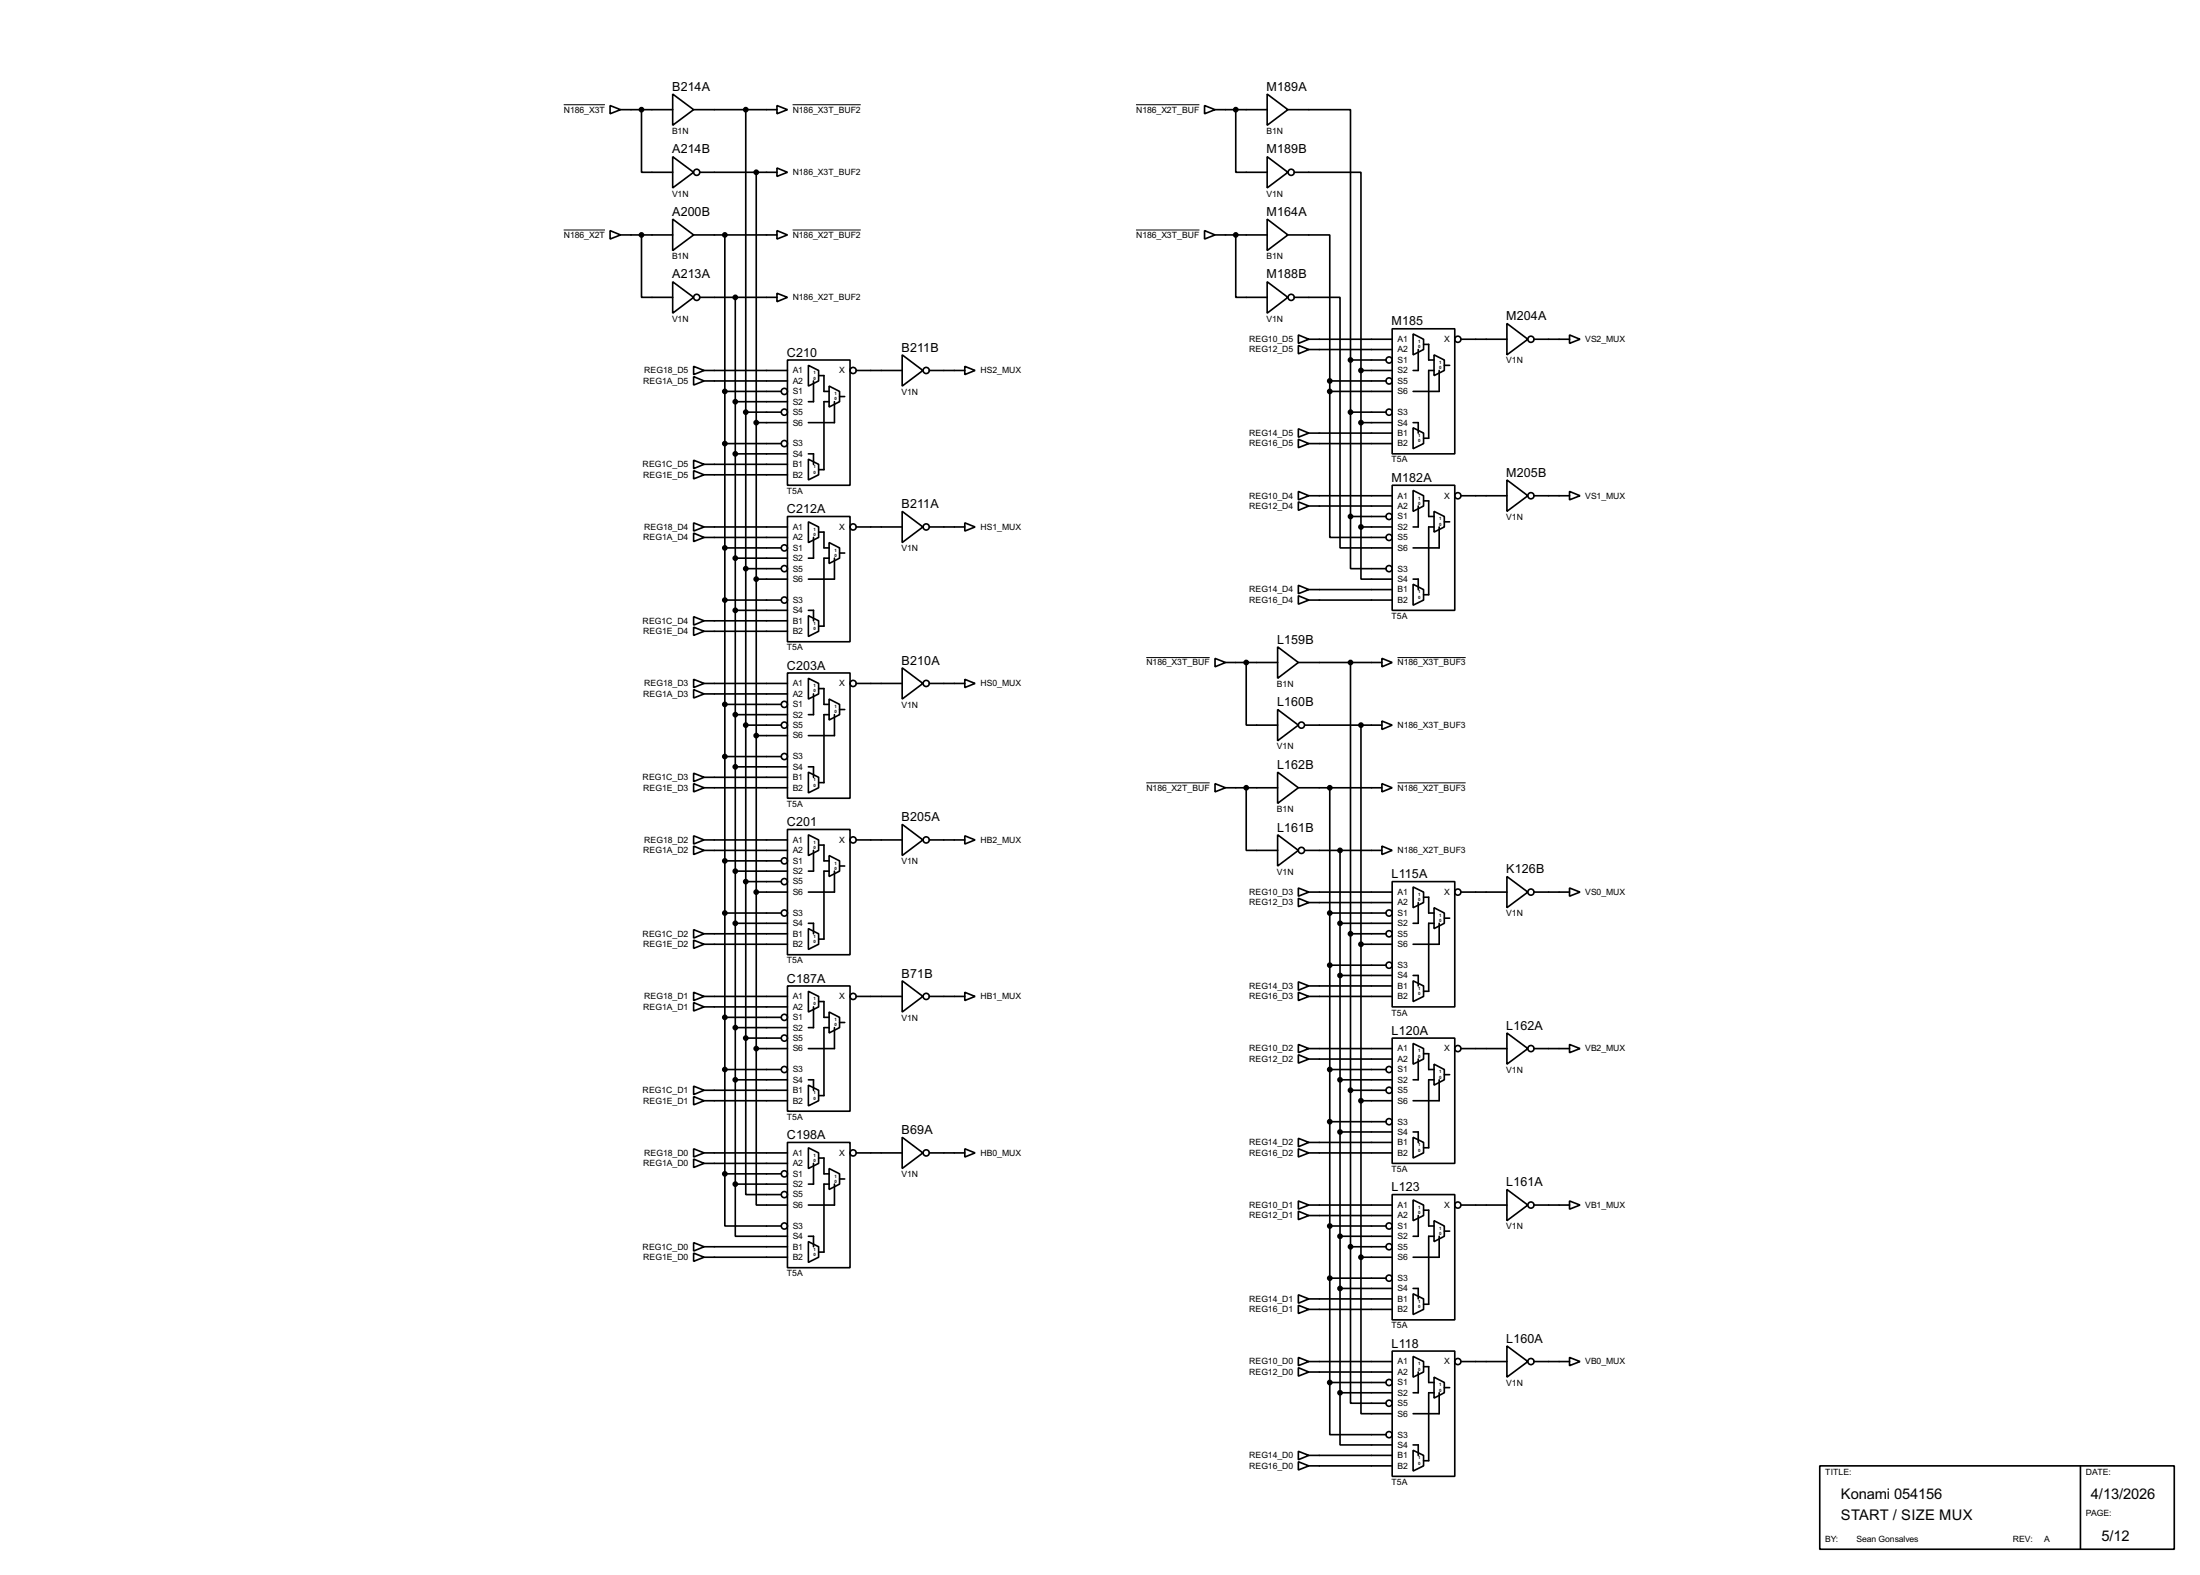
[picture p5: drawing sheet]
<svg xmlns="http://www.w3.org/2000/svg" width="536mm" height="383mm" viewBox="0 0 536 383" stroke-linecap="round" stroke-linejoin="round" font-family="sans-serif">
<g fill="none" stroke="#000" stroke-width=".4">
<path d="M148.6 25.7l2.6 1-2.6 1zM151.2 26.7h12.7M156.3 26.7v15.3h7.6M163.9 38.2l5.1 3.8-5.1 3.8zM163.9 22.9l5.1 3.8-5.1 3.8zM169 26.7h20.3M181.7 26.7v226.1M189.3 25.7l2.5 1-2.5 1zM293.4 25.7l2.6 1-2.6 1zM296 26.7h12.7M301 26.7v15.3h7.7M308.7 22.9l5 3.8-5 3.8z"/>
<path d="M308.7 38.2l5 3.8-5 3.8zM313.7 26.7h15.3v61M148.6 56.2l2.6 1-2.6 1zM151.2 57.2h12.7M156.3 57.2v15.2h7.6M163.9 53.4l5.1 3.8-5.1 3.8zM169 57.2h20.3M170.5 42h18.8M176.6 57.2v228.6M184.2 42v213.3M189.3 40.9l2.5 1.1-2.5 1zM189.3 56.2l2.5 1-2.5 1z"/>
<path d="M293.4 56.2l2.6 1-2.6 1zM296 57.2h12.7M301 57.2v15.2h7.7M308.7 53.4l5 3.8-5 3.8zM313.7 57.2h10.2v35.6M315.3 42h16.2v48.2M163.9 68.6l5.1 3.8-5.1 3.9zM170.5 72.4h18.8M179.1 72.4v215.9M189.3 71.4l2.5 1-2.5 1.1zM308.7 68.6l5 3.8-5 3.9zM315.3 72.4h11.1v61h12.7"/>
<path d="M367.1 78.8l5.1 3.8-5.1 3.8zM169 89.2l2.5 1-2.5 1zM169 91.7l2.5 1.1-2.5 1zM171.5 90.2h20.3M171.5 92.8h20.3M176.6 95.3h13.7M179.1 97.8h12.7M191.8 87.7h15.3v30.5h-15.3zM196.9 89l2.5 1.2v2.6l-2.5 1.2zM198.2 92.8v5h-1.3M199.4 91.5h1.3v3.8h1.3M202 94l2.5 1.3v2.5l-2.5 1.3z"/>
<path d="M202 97.8h-1.3v16.6h-1.3M203.3 97.8v5.1h-6.4M204.5 96.6h1.3M208.6 90.2h11.2M219.8 86.4l5 3.8-5 3.8zM226.4 90.2h8.6M235 89.2l2.5 1-2.5 1zM316.3 81.6l2.5 1-2.5 1zM316.3 84.1l2.5 1-2.5 1.1zM318.8 82.6h20.3M318.8 85.1h20.3M323.9 95.3v35.6h13.7"/>
<path d="M323.9 92.8h13.7M323.9 92.8v2.5M323.9 95.3h15.2M329 87.7v38.1M329 87.7h8.6M331.5 90.2h7.6M331.5 90.2v38.1M339.1 80.1h15.3v30.4h-15.3zM344.2 81.3l2.6 1.3v2.5l-2.6 1.3zM345.5 85.1v5.1h-1.3M346.8 83.9h1.2v3.8h1.3M349.3 86.4l2.5 1.3v2.5l-2.5 1.3z"/>
<path d="M349.3 90.2h-1.3v16.5h-1.2M350.6 90.2v5.1h-6.4M351.8 89h1.3M355.9 82.6h11.2M373.7 82.6h8.6M382.3 81.6l2.6 1-2.6 1zM169 112.1l2.5 1-2.5 1zM169 114.6l2.5 1-2.5 1zM171.5 115.6h20.3M171.5 113.1h20.3M176.6 108h13.7M179.1 110.5h12.7"/>
<path d="M181.7 100.4h8.6M184.2 102.9h7.6M196.9 111.8l2.5 1.3v2.5l-2.5 1.3zM196.9 110.5h1.3v2.6M316.3 119.7l2.5 1-2.5 1zM316.3 104.4l2.5 1.1-2.5 1zM316.3 107l2.5 1-2.5 1zM318.8 108h20.3M318.8 105.5h20.3M329 100.4h8.6M331.5 102.9h7.6M339.1 118.2h15.3v30.4h-15.3z"/>
<path d="M344.2 104.2l2.6 1.3v2.5l-2.6 1.3zM344.2 119.4l2.6 1.3v2.5l-2.6 1.3zM344.2 102.9h1.3v2.6M367.1 116.9l5.1 3.8-5.1 3.8zM382.3 119.7l2.6 1-2.6 1zM169 127.3l2.5 1-2.5 1zM169 129.8l2.5 1.1-2.5 1zM171.5 128.3h20.3M171.5 130.9h20.3M176.6 133.4h13.7M179.1 135.9h12.7M181.7 138.5h8.6"/>
<path d="M191.8 125.8h15.3v30.5h-15.3zM196.9 127.1l2.5 1.2v2.6l-2.5 1.2zM198.2 130.9v5h-1.3M199.4 129.6h1.3v3.8h1.3M202 132.1l2.5 1.3v2.5l-2.5 1.3zM202 135.9h-1.3v16.6h-1.3M203.3 135.9v5.1h-6.4M204.5 134.7h1.3M208.6 128.3h11.2M219.8 124.5l5 3.8-5 3.8zM226.4 128.3h8.6M235 127.3l2.5 1-2.5 1z"/>
<path d="M316.3 122.2l2.5 1-2.5 1.1zM318.8 120.7h20.3M318.8 123.2h20.3M329 125.8v12.7h8.6M329 125.8h8.6M331.5 128.3v12.7h7.6M331.5 128.3h7.6M345.5 123.2v5.1h-1.3M346.8 122h1.2v3.8h1.3M349.3 124.5l2.5 1.3v2.5l-2.5 1.3zM349.3 128.3h-1.3v16.5h-1.2M350.6 128.3v5.1h-6.4"/>
<path d="M351.8 127.1h1.3M355.9 120.7h11.2M373.7 120.7h8.6M169 150.2l2.5 1-2.5 1zM169 152.7l2.5 1-2.5 1zM171.5 153.7h20.3M171.5 151.2h20.3M176.6 146.1h13.7M179.1 148.6h12.7M184.2 141h7.6M196.9 149.9l2.5 1.3v2.5l-2.5 1.3zM196.9 148.6h1.3v2.6"/>
<path d="M311.2 157.5l5.1 3.8-5.1 3.9zM316.3 142.5l2.5 1.1-2.5 1zM316.3 145.1l2.5 1-2.5 1zM318.8 146.1h20.3M318.8 143.6h20.3M344.2 142.3l2.6 1.3v2.5l-2.6 1.3zM344.2 141h1.3v2.6M169 165.4l2.5 1-2.5 1zM169 167.9l2.5 1.1-2.5 1zM171.5 166.4h20.3M171.5 169h20.3M176.6 171.5h13.7"/>
<path d="M179.1 174h12.7M181.7 176.6h8.6M184.2 179.1h7.6M191.8 163.9h15.3v30.5h-15.3zM196.9 165.2l2.5 1.2v2.6l-2.5 1.2zM198.2 169v5h-1.3M199.4 167.7h1.3v3.8h1.3M202 170.2l2.5 1.3v2.5l-2.5 1.3zM202 174h-1.3v16.6h-1.3M203.3 174v5.1h-6.4M204.5 172.8h1.3M208.6 166.4h11.2"/>
<path d="M219.8 162.6l5 3.8-5 3.8zM226.4 166.4h8.6M235 165.4l2.5 1-2.5 1zM296 160.3l2.5 1-2.5 1.1zM298.5 161.3h12.7M303.6 161.3v15.3h7.6M311.2 172.8l5.1 3.8-5.1 3.8zM316.3 161.3h20.3M317.8 176.6h18.8M329 161.3v142.3M331.5 176.6v129.5M336.6 160.3l2.5 1-2.5 1.1z"/>
<path d="M336.6 175.6l2.5 1-2.5 1zM169 188.3l2.5 1-2.5 1zM169 190.8l2.5 1-2.5 1zM171.5 191.8h20.3M171.5 189.3h20.3M176.6 184.2h13.7M179.1 186.7h12.7M196.9 188l2.5 1.3v2.5l-2.5 1.3zM196.9 186.7h1.3v2.6M296 190.8l2.5 1-2.5 1zM298.5 191.8h12.7M303.6 191.8v15.3h7.6"/>
<path d="M311.2 188l5.1 3.8-5.1 3.8zM316.3 191.8h20.3M323.9 191.8v144.8M336.6 190.8l2.5 1-2.5 1zM169 203.5l2.5 1-2.5 1zM169 206l2.5 1.1-2.5 1zM171.5 204.5h20.3M171.5 207.1h20.3M176.6 209.6h13.7M179.1 212.1h12.7M181.7 214.7h8.6M184.2 217.2h7.6"/>
<path d="M191.8 202h15.3v30.5h-15.3zM196.9 203.3l2.5 1.2v2.6l-2.5 1.2zM198.2 207.1v5h-1.3M199.4 205.8h1.3v3.8h1.3M202 208.3l2.5 1.3v2.5l-2.5 1.3zM202 212.1h-1.3v16.6h-1.3M203.3 212.1v5.1h-6.4M204.5 210.9h1.3M208.6 204.5h11.2M219.8 200.7l5 3.8-5 3.8zM226.4 204.5h8.6M235 203.5l2.5 1-2.5 1z"/>
<path d="M311.2 203.3l5.1 3.8-5.1 3.8zM316.3 216.2l2.5 1-2.5 1zM316.3 218.7l2.5 1.1-2.5 1zM317.8 207.1h18.8M318.8 217.2h20.3M318.8 219.8h20.3M326.4 207.1v132M336.6 206l2.5 1.1-2.5 1zM339.1 214.7h15.3v30.5h-15.3zM344.2 216l2.6 1.2v2.6l-2.6 1.2zM345.5 219.8v5h-1.3M346.8 218.5h1.2v3.8h1.3"/>
<path d="M355.9 217.2h11.2M367.1 213.4l5.1 3.8-5.1 3.8zM373.7 217.2h8.6M382.3 216.2l2.6 1-2.6 1zM169 226.4l2.5 1-2.5 1zM169 228.9l2.5 1-2.5 1zM171.5 229.9h20.3M171.5 227.4h20.3M176.6 222.3h13.7M179.1 224.8h12.7M196.9 226.1l2.5 1.3v2.5l-2.5 1.3zM196.9 224.8h1.3v2.6"/>
<path d="M219.8 238.8l5 3.8-5 3.8zM316.3 239.1l2.5 1-2.5 1zM323.9 222.3h13.7M323.9 235h13.7M326.4 224.8h12.7M326.4 237.5h12.7M329 227.4h8.6M331.5 229.9h7.6M344.2 238.8l2.6 1.3v2.5l-2.6 1.3zM344.2 237.5h1.3v2.6M349.3 221l2.5 1.3v2.5l-2.5 1.3zM349.3 224.8h-1.3v16.6h-1.2"/>
<path d="M350.6 224.8v5.1h-6.4M351.8 223.6h1.3M169 241.6l2.5 1-2.5 1zM169 244.1l2.5 1.1-2.5 1zM171.5 242.6h20.3M171.5 245.2h20.3M176.6 247.7h13.7M179.1 250.2h12.7M181.7 252.8v38.1h8.6M181.7 252.8h8.6M184.2 255.3v38.1h7.6M184.2 255.3h7.6"/>
<path d="M191.8 240.1h15.3v30.5h-15.3zM196.9 241.4l2.5 1.2v2.6l-2.5 1.2zM198.2 245.2v5h-1.3M199.4 243.9h1.3v3.8h1.3M202 246.4l2.5 1.3v2.5l-2.5 1.3zM202 250.2h-1.3v16.6h-1.3M203.3 250.2v5.1h-6.4M204.5 249h1.3M208.6 242.6h11.2M226.4 242.6h8.6M235 241.6l2.5 1-2.5 1zM316.3 254.3l2.5 1-2.5 1z"/>
<path d="M316.3 256.8l2.5 1.1-2.5 1zM316.3 241.6l2.5 1-2.5 1zM318.8 242.6h20.3M318.8 255.3h20.3M318.8 257.9h20.3M318.8 240.1h20.3M339.1 252.8h15.3v30.5h-15.3zM344.2 254.1l2.6 1.2v2.6l-2.6 1.2zM345.5 257.9v5h-1.3M346.8 256.6h1.2v3.8h1.3M349.3 259.1l2.5 1.3v2.5l-2.5 1.3zM355.9 255.3h11.2"/>
<path d="M367.1 251.5l5.1 3.8-5.1 3.8zM373.7 255.3h8.6M382.3 254.3l2.6 1-2.6 1zM169 264.5l2.5 1-2.5 1zM169 267l2.5 1-2.5 1zM169 279.7l2.5 1-2.5 1zM171.5 265.5h20.3M171.5 268h20.3M176.6 260.4h13.7M179.1 262.9h12.7M191.8 278.2h15.3v30.5h-15.3zM196.9 264.2l2.5 1.3v2.5l-2.5 1.3z"/>
<path d="M196.9 279.5l2.5 1.2v2.6l-2.5 1.2zM196.9 262.9h1.3v2.6M219.8 276.9l5 3.8-5 3.8zM235 279.7l2.5 1-2.5 1zM316.3 277.2l2.5 1-2.5 1zM316.3 279.7l2.5 1-2.5 1zM318.8 278.2h20.3M323.9 260.4h13.7M323.9 273.1h13.7M326.4 262.9h12.7M326.4 275.6h12.7M329 265.5h8.6"/>
<path d="M331.5 268h7.6M344.2 276.9l2.6 1.3v2.5l-2.6 1.3zM344.2 275.6h1.3v2.6M349.3 262.9h-1.3v16.6h-1.2M350.6 262.9v5.1h-6.4M351.8 261.7h1.3M169 282.2l2.5 1.1-2.5 1zM171.5 280.7h20.3M171.5 283.3h20.3M176.6 285.8v12.7h13.7M176.6 285.8h13.7M179.1 288.3v12.7h12.7"/>
<path d="M179.1 288.3h12.7M198.2 283.3v5h-1.3M199.4 282h1.3v3.8h1.3M202 284.5l2.5 1.3v2.5l-2.5 1.3zM202 288.3h-1.3v16.6h-1.3M203.3 288.3v5.1h-6.4M204.5 287.1h1.3M208.6 280.7h11.2M226.4 280.7h8.6M316.3 292.4l2.5 1-2.5 1zM316.3 294.9l2.5 1.1-2.5 1zM318.8 280.7h20.3"/>
<path d="M318.8 293.4h20.3M318.8 296h20.3M323.9 298.5h13.7M339.1 290.9h15.3v30.5h-15.3zM344.2 292.2l2.6 1.2v2.6l-2.6 1.2zM345.5 296v5h-1.3M346.8 294.7h1.2v3.8h1.3M349.3 297.2l2.5 1.3v2.5l-2.5 1.3zM351.8 299.8h1.3M355.9 293.4h11.2M367.1 289.6l5.1 3.8-5.1 3.8zM373.7 293.4h8.6"/>
<path d="M382.3 292.4l2.6 1-2.6 1zM169 302.6l2.5 1-2.5 1zM169 305.1l2.5 1-2.5 1zM171.5 306.1h20.3M171.5 303.6h20.3M196.9 302.3l2.5 1.3v2.5l-2.5 1.3zM196.9 301h1.3v2.6M316.3 315.3l2.5 1-2.5 1zM316.3 317.8l2.5 1-2.5 1zM318.8 318.8h20.3M318.8 316.3h20.3M323.9 311.2h13.7"/>
<path d="M326.4 301h12.7M326.4 313.7h12.7M329 303.6v38.1h8.6M329 303.6h8.6M331.5 306.1v38.1h7.6M331.5 306.1h7.6M344.2 315l2.6 1.3v2.5l-2.6 1.3zM344.2 313.7h1.3v2.6M349.3 301h-1.3v16.6h-1.2M350.6 301v5.1h-6.4M316.3 330.5l2.5 1-2.5 1zM316.3 333l2.5 1.1-2.5 1z"/>
<path d="M318.8 331.5h20.3M318.8 334.1h20.3M323.9 336.6v12.7h13.7M323.9 336.6h13.7M326.4 339.1v12.7h12.7M326.4 339.1h12.7M339.1 329h15.3v30.5h-15.3zM344.2 330.3l2.6 1.2v2.6l-2.6 1.2zM345.5 334.1v5h-1.3M346.8 332.8h1.2v3.8h1.3M349.3 335.3l2.5 1.3v2.5l-2.5 1.3zM349.3 339.1h-1.3v16.6h-1.2"/>
<path d="M350.6 339.1v5.1h-6.4M351.8 337.9h1.3M355.9 331.5h11.2M367.1 327.7l5.1 3.8-5.1 3.8zM373.7 331.5h8.6M382.3 330.5l2.6 1-2.6 1zM316.3 353.4l2.5 1-2.5 1zM316.3 355.9l2.5 1-2.5 1zM318.8 354.4h20.3M318.8 356.9h20.3M344.2 353.1l2.6 1.3v2.5l-2.6 1.3zM344.2 351.8h1.3v2.6"/>
<path d="M443.3 356.9h86.3v20.3h-86.3zM506.8 356.9v20.3"/>
<circle cx="169.7" cy="42" r=".75"/>
<circle cx="314.5" cy="42" r=".75"/>
<circle cx="169.7" cy="72.4" r=".75"/>
<circle cx="314.5" cy="72.4" r=".75"/>
<circle cx="191" cy="95.3" r=".75"/>
<circle cx="207.8" cy="90.2" r=".75"/>
<circle cx="225.6" cy="90.2" r=".75"/>
<circle cx="338.3" cy="92.8" r=".75"/>
<circle cx="338.3" cy="87.7" r=".75"/>
<circle cx="355.1" cy="82.6" r=".75"/>
<circle cx="372.9" cy="82.6" r=".75"/>
<circle cx="191" cy="100.4" r=".75"/>
<circle cx="191" cy="108" r=".75"/>
<circle cx="338.3" cy="100.4" r=".75"/>
<circle cx="191" cy="133.4" r=".75"/>
<circle cx="191" cy="138.5" r=".75"/>
<circle cx="207.8" cy="128.3" r=".75"/>
<circle cx="225.6" cy="128.3" r=".75"/>
<circle cx="338.3" cy="138.5" r=".75"/>
<circle cx="338.3" cy="130.9" r=".75"/>
<circle cx="338.3" cy="125.8" r=".75"/>
<circle cx="355.1" cy="120.7" r=".75"/>
<circle cx="372.9" cy="120.7" r=".75"/>
<circle cx="191" cy="146.1" r=".75"/>
<circle cx="191" cy="176.6" r=".75"/>
<circle cx="191" cy="171.5" r=".75"/>
<circle cx="207.8" cy="166.4" r=".75"/>
<circle cx="225.6" cy="166.4" r=".75"/>
<circle cx="317" cy="176.6" r=".75"/>
<circle cx="191" cy="184.2" r=".75"/>
<circle cx="191" cy="214.7" r=".75"/>
<circle cx="191" cy="209.6" r=".75"/>
<circle cx="207.8" cy="204.5" r=".75"/>
<circle cx="225.6" cy="204.5" r=".75"/>
<circle cx="317" cy="207.1" r=".75"/>
<circle cx="355.1" cy="217.2" r=".75"/>
<circle cx="372.9" cy="217.2" r=".75"/>
<circle cx="191" cy="222.3" r=".75"/>
<circle cx="338.3" cy="222.3" r=".75"/>
<circle cx="338.3" cy="235" r=".75"/>
<circle cx="338.3" cy="227.4" r=".75"/>
<circle cx="191" cy="247.7" r=".75"/>
<circle cx="191" cy="252.8" r=".75"/>
<circle cx="207.8" cy="242.6" r=".75"/>
<circle cx="225.6" cy="242.6" r=".75"/>
<circle cx="355.1" cy="255.3" r=".75"/>
<circle cx="372.9" cy="255.3" r=".75"/>
<circle cx="191" cy="260.4" r=".75"/>
<circle cx="338.3" cy="265.5" r=".75"/>
<circle cx="338.3" cy="260.4" r=".75"/>
<circle cx="338.3" cy="273.1" r=".75"/>
<circle cx="191" cy="290.9" r=".75"/>
<circle cx="191" cy="285.8" r=".75"/>
<circle cx="191" cy="298.5" r=".75"/>
<circle cx="207.8" cy="280.7" r=".75"/>
<circle cx="225.6" cy="280.7" r=".75"/>
<circle cx="338.3" cy="298.5" r=".75"/>
<circle cx="355.1" cy="293.4" r=".75"/>
<circle cx="372.9" cy="293.4" r=".75"/>
<circle cx="338.3" cy="303.6" r=".75"/>
<circle cx="338.3" cy="311.2" r=".75"/>
<circle cx="338.3" cy="336.6" r=".75"/>
<circle cx="355.1" cy="331.5" r=".75"/>
<circle cx="372.9" cy="331.5" r=".75"/>
<circle cx="338.3" cy="341.7" r=".75"/>
<circle cx="338.3" cy="349.3" r=".75"/>
</g>
<g fill="#000" stroke="#000" stroke-width=".4">
<circle cx="156.2" cy="26.7" r=".5"/>
<circle cx="181.6" cy="26.7" r=".5"/>
<circle cx="301" cy="26.7" r=".5"/>
<circle cx="156.2" cy="57.2" r=".5"/>
<circle cx="176.5" cy="57.2" r=".5"/>
<circle cx="184.2" cy="42" r=".5"/>
<circle cx="301" cy="57.2" r=".5"/>
<circle cx="179.1" cy="72.4" r=".5"/>
<circle cx="176.5" cy="95.3" r=".5"/>
<circle cx="179.1" cy="97.8" r=".5"/>
<circle cx="323.9" cy="95.3" r=".5"/>
<circle cx="323.9" cy="92.8" r=".5"/>
<circle cx="328.9" cy="87.7" r=".5"/>
<circle cx="331.5" cy="90.2" r=".5"/>
<circle cx="176.5" cy="108" r=".5"/>
<circle cx="179.1" cy="110.5" r=".5"/>
<circle cx="181.6" cy="100.4" r=".5"/>
<circle cx="184.2" cy="102.9" r=".5"/>
<circle cx="328.9" cy="100.4" r=".5"/>
<circle cx="331.5" cy="102.9" r=".5"/>
<circle cx="176.5" cy="133.4" r=".5"/>
<circle cx="179.1" cy="135.9" r=".5"/>
<circle cx="181.6" cy="138.5" r=".5"/>
<circle cx="328.9" cy="125.8" r=".5"/>
<circle cx="331.5" cy="128.3" r=".5"/>
<circle cx="176.5" cy="146.1" r=".5"/>
<circle cx="179.1" cy="148.6" r=".5"/>
<circle cx="184.2" cy="141" r=".5"/>
<circle cx="176.5" cy="171.5" r=".5"/>
<circle cx="179.1" cy="174" r=".5"/>
<circle cx="181.6" cy="176.6" r=".5"/>
<circle cx="184.2" cy="179.1" r=".5"/>
<circle cx="303.5" cy="161.3" r=".5"/>
<circle cx="328.9" cy="161.3" r=".5"/>
<circle cx="331.5" cy="176.6" r=".5"/>
<circle cx="176.5" cy="184.2" r=".5"/>
<circle cx="179.1" cy="186.7" r=".5"/>
<circle cx="303.5" cy="191.8" r=".5"/>
<circle cx="323.9" cy="191.8" r=".5"/>
<circle cx="176.5" cy="209.6" r=".5"/>
<circle cx="179.1" cy="212.1" r=".5"/>
<circle cx="181.6" cy="214.7" r=".5"/>
<circle cx="184.2" cy="217.2" r=".5"/>
<circle cx="326.4" cy="207.1" r=".5"/>
<circle cx="176.5" cy="222.3" r=".5"/>
<circle cx="179.1" cy="224.8" r=".5"/>
<circle cx="323.9" cy="222.3" r=".5"/>
<circle cx="323.9" cy="235" r=".5"/>
<circle cx="326.4" cy="224.8" r=".5"/>
<circle cx="326.4" cy="237.5" r=".5"/>
<circle cx="328.9" cy="227.4" r=".5"/>
<circle cx="331.5" cy="229.9" r=".5"/>
<circle cx="176.5" cy="247.7" r=".5"/>
<circle cx="179.1" cy="250.2" r=".5"/>
<circle cx="181.6" cy="252.8" r=".5"/>
<circle cx="184.2" cy="255.3" r=".5"/>
<circle cx="176.5" cy="260.4" r=".5"/>
<circle cx="179.1" cy="262.9" r=".5"/>
<circle cx="323.9" cy="260.4" r=".5"/>
<circle cx="323.9" cy="273.1" r=".5"/>
<circle cx="326.4" cy="262.9" r=".5"/>
<circle cx="326.4" cy="275.6" r=".5"/>
<circle cx="328.9" cy="265.5" r=".5"/>
<circle cx="331.5" cy="268" r=".5"/>
<circle cx="176.5" cy="285.8" r=".5"/>
<circle cx="179.1" cy="288.3" r=".5"/>
<circle cx="323.9" cy="298.5" r=".5"/>
<circle cx="323.9" cy="311.2" r=".5"/>
<circle cx="326.4" cy="313.7" r=".5"/>
<circle cx="326.4" cy="301" r=".5"/>
<circle cx="328.9" cy="303.6" r=".5"/>
<circle cx="331.5" cy="306.1" r=".5"/>
<circle cx="323.9" cy="336.6" r=".5"/>
<circle cx="326.4" cy="339.1" r=".5"/>
</g>
<path d="M137.3 25.5h10.1M193.1 25.5h16.6M276.7 25.5h15.5M137.3 56h10.1M193.1 56h16.6M276.7 56h15.5M279.2 160.1h15.5M340.4 160.1h16.6M279.2 190.6h15.5M340.4 190.6h16.6" fill="none" stroke="#000" stroke-width=".24"/>
<g font-size="4">
<text x="448.4" y="365.1">Konami 054156</text>
<text x="509.3" y="365.1">4/13/2026</text>
<text x="448.4" y="370.1">START / SIZE MUX</text>
<text x="511.9" y="375.2">5/12</text>
</g>
<g font-size="3.4">
<text x="163.7" y="22.1">B214A</text>
<text x="308.5" y="22.1">M189A</text>
<text x="163.7" y="37.4">A214B</text>
<text x="308.5" y="37.4">M189B</text>
<text x="163.7" y="52.6">A200B</text>
<text x="308.5" y="52.6">M164A</text>
<text x="163.7" y="67.8">A213A</text>
<text x="308.5" y="67.8">M188B</text>
<text x="366.9" y="78">M204A</text>
<text x="339" y="79.3">M185</text>
<text x="191.7" y="86.8">C210</text>
<text x="219.6" y="85.6">B211B</text>
<text x="339" y="117.4">M182A</text>
<text x="366.9" y="116.1">M205B</text>
<text x="191.7" y="124.9">C212A</text>
<text x="219.6" y="123.7">B211A</text>
<text x="219.6" y="161.8">B210A</text>
<text x="311.1" y="156.7">L159B</text>
<text x="191.7" y="163">C203A</text>
<text x="311.1" y="172">L160B</text>
<text x="311.1" y="187.2">L162B</text>
<text x="191.7" y="201.2">C201</text>
<text x="219.6" y="199.9">B205A</text>
<text x="311.1" y="202.5">L161B</text>
<text x="339" y="213.9">L115A</text>
<text x="366.9" y="212.6">K126B</text>
<text x="191.7" y="239.3">C187A</text>
<text x="219.6" y="238">B71B</text>
<text x="339" y="252">L120A</text>
<text x="366.9" y="250.7">L162A</text>
<text x="191.7" y="277.4">C198A</text>
<text x="219.6" y="276.1">B69A</text>
<text x="339" y="290.1">L123</text>
<text x="366.9" y="288.8">L161A</text>
<text x="339" y="328.2">L118</text>
<text x="366.9" y="326.9">L160A</text>
</g>
<g font-size="2.4">
<text x="137.3" y="27.4">N186_X3T</text>
<text x="193.1" y="27.4">N186_X3T_BUF2</text>
<text x="276.7" y="27.4">N186_X2T_BUF</text>
<text x="163.7" y="32.6">B1N</text>
<text x="308.5" y="32.6">B1N</text>
<text x="163.7" y="47.9">V1N</text>
<text x="193.1" y="42.7">N186_X3T_BUF2</text>
<text x="308.5" y="47.9">V1N</text>
<text x="137.3" y="57.9">N186_X2T</text>
<text x="193.1" y="57.9">N186_X2T_BUF2</text>
<text x="276.7" y="57.9">N186_X3T_BUF</text>
<text x="163.7" y="63.1">B1N</text>
<text x="308.5" y="63.1">B1N</text>
<text x="193.1" y="73.1">N186_X2T_BUF2</text>
<text x="163.7" y="78.3">V1N</text>
<text x="304.3" y="83.3">REG10_D5</text>
<text x="308.5" y="78.3">V1N</text>
<text x="340.4" y="83.3">A1</text>
<text x="351.7" y="83.3">X</text>
<text x="386.1" y="83.3">VS2_MUX</text>
<text x="304.3" y="85.8">REG12_D5</text>
<text x="340.4" y="85.8">A2</text>
<text x="340.4" y="88.4">S1</text>
<text x="366.9" y="88.5">V1N</text>
<text x="156.7" y="93.5">REG1A_D5</text>
<text x="156.9" y="90.9">REG18_D5</text>
<text x="193.1" y="90.9">A1</text>
<text x="193.1" y="93.5">A2</text>
<text x="193.1" y="96">S1</text>
<text x="204.4" y="90.9">X</text>
<text x="238.8" y="90.9">HS2_MUX</text>
<text x="340.4" y="90.9">S2</text>
<text x="340.4" y="96">S6</text>
<text x="340.4" y="93.5">S5</text>
<text x="193.1" y="98.5">S2</text>
<text x="193.1" y="101">S5</text>
<text x="219.6" y="96.1">V1N</text>
<text x="340.4" y="101">S3</text>
<text x="193.1" y="103.6">S6</text>
<text x="304.3" y="106.2">REG14_D5</text>
<text x="340.4" y="103.6">S4</text>
<text x="340.4" y="106.2">B1</text>
<text x="156.5" y="113.7">REG1C_D5</text>
<text x="193.1" y="111.2">S4</text>
<text x="193.1" y="113.7">B1</text>
<text x="193.1" y="108.7">S3</text>
<text x="304.3" y="108.7">REG16_D5</text>
<text x="338.9" y="112.6">T5A</text>
<text x="340.4" y="108.7">B2</text>
<text x="156.7" y="116.3">REG1E_D5</text>
<text x="193.1" y="116.3">B2</text>
<text x="191.6" y="120.3">T5A</text>
<text x="304.3" y="121.4">REG10_D4</text>
<text x="304.3" y="123.9">REG12_D4</text>
<text x="340.4" y="121.4">A1</text>
<text x="340.4" y="123.9">A2</text>
<text x="351.7" y="121.4">X</text>
<text x="386.1" y="121.4">VS1_MUX</text>
<text x="156.7" y="131.6">REG1A_D4</text>
<text x="156.9" y="129">REG18_D4</text>
<text x="193.1" y="129">A1</text>
<text x="193.1" y="131.6">A2</text>
<text x="204.4" y="129">X</text>
<text x="238.8" y="129">HS1_MUX</text>
<text x="340.4" y="129">S2</text>
<text x="340.4" y="126.4">S1</text>
<text x="340.4" y="131.6">S5</text>
<text x="366.9" y="126.6">V1N</text>
<text x="193.1" y="136.6">S2</text>
<text x="193.1" y="134.1">S1</text>
<text x="219.6" y="134.2">V1N</text>
<text x="340.4" y="134.1">S6</text>
<text x="193.1" y="141.7">S6</text>
<text x="193.1" y="139.2">S5</text>
<text x="340.4" y="141.7">S4</text>
<text x="340.4" y="139.2">S3</text>
<text x="193.1" y="149.3">S4</text>
<text x="193.1" y="146.8">S3</text>
<text x="304.3" y="144.3">REG14_D4</text>
<text x="304.3" y="146.8">REG16_D4</text>
<text x="340.4" y="146.8">B2</text>
<text x="340.4" y="144.3">B1</text>
<text x="156.5" y="151.9">REG1C_D4</text>
<text x="156.7" y="154.4">REG1E_D4</text>
<text x="193.1" y="154.4">B2</text>
<text x="193.1" y="151.9">B1</text>
<text x="338.9" y="150.7">T5A</text>
<text x="191.6" y="158.4">T5A</text>
<text x="156.9" y="167.1">REG18_D3</text>
<text x="193.1" y="167.1">A1</text>
<text x="204.4" y="167.1">X</text>
<text x="238.8" y="167.1">HS0_MUX</text>
<text x="279.2" y="162">N186_X3T_BUF</text>
<text x="311" y="167.2">B1N</text>
<text x="340.4" y="162">N186_X3T_BUF3</text>
<text x="156.7" y="169.7">REG1A_D3</text>
<text x="193.1" y="169.7">A2</text>
<text x="193.1" y="172.2">S1</text>
<text x="219.6" y="172.3">V1N</text>
<text x="193.1" y="174.7">S2</text>
<text x="193.1" y="179.8">S6</text>
<text x="193.1" y="177.3">S5</text>
<text x="340.4" y="177.3">N186_X3T_BUF3</text>
<text x="193.1" y="184.9">S3</text>
<text x="311" y="182.5">V1N</text>
<text x="156.5" y="190">REG1C_D3</text>
<text x="193.1" y="187.4">S4</text>
<text x="193.1" y="190">B1</text>
<text x="156.7" y="192.5">REG1E_D3</text>
<text x="191.6" y="196.5">T5A</text>
<text x="193.1" y="192.5">B2</text>
<text x="279.2" y="192.5">N186_X2T_BUF</text>
<text x="311" y="197.7">B1N</text>
<text x="340.4" y="192.5">N186_X2T_BUF3</text>
<text x="156.7" y="207.8">REG1A_D2</text>
<text x="156.9" y="205.2">REG18_D2</text>
<text x="193.1" y="205.2">A1</text>
<text x="193.1" y="207.8">A2</text>
<text x="204.4" y="205.2">X</text>
<text x="238.8" y="205.2">HB2_MUX</text>
<text x="340.4" y="207.8">N186_X2T_BUF3</text>
<text x="193.1" y="212.8">S2</text>
<text x="193.1" y="210.3">S1</text>
<text x="193.1" y="215.4">S5</text>
<text x="219.6" y="210.4">V1N</text>
<text x="311" y="213">V1N</text>
<text x="193.1" y="217.9">S6</text>
<text x="304.3" y="217.9">REG10_D3</text>
<text x="304.3" y="220.5">REG12_D3</text>
<text x="340.4" y="217.9">A1</text>
<text x="340.4" y="220.5">A2</text>
<text x="351.7" y="217.9">X</text>
<text x="386.1" y="217.9">VS0_MUX</text>
<text x="193.1" y="225.5">S4</text>
<text x="193.1" y="223">S3</text>
<text x="340.4" y="225.5">S2</text>
<text x="340.4" y="223">S1</text>
<text x="366.9" y="223.1">V1N</text>
<text x="156.5" y="228.1">REG1C_D2</text>
<text x="156.7" y="230.6">REG1E_D2</text>
<text x="193.1" y="230.6">B2</text>
<text x="193.1" y="228.1">B1</text>
<text x="340.4" y="230.6">S6</text>
<text x="340.4" y="228.1">S5</text>
<text x="191.6" y="234.6">T5A</text>
<text x="340.4" y="238.2">S4</text>
<text x="340.4" y="235.7">S3</text>
<text x="156.7" y="245.9">REG1A_D1</text>
<text x="156.9" y="243.3">REG18_D1</text>
<text x="193.1" y="243.3">A1</text>
<text x="193.1" y="245.9">A2</text>
<text x="204.4" y="243.3">X</text>
<text x="238.8" y="243.3">HB1_MUX</text>
<text x="304.3" y="240.8">REG14_D3</text>
<text x="304.3" y="243.3">REG16_D3</text>
<text x="340.4" y="243.3">B2</text>
<text x="340.4" y="240.8">B1</text>
<text x="193.1" y="250.9">S2</text>
<text x="193.1" y="248.4">S1</text>
<text x="219.6" y="248.5">V1N</text>
<text x="338.9" y="247.3">T5A</text>
<text x="193.1" y="256">S6</text>
<text x="193.1" y="253.5">S5</text>
<text x="304.3" y="256">REG10_D2</text>
<text x="340.4" y="256">A1</text>
<text x="351.7" y="256">X</text>
<text x="386.1" y="256">VB2_MUX</text>
<text x="193.1" y="263.6">S4</text>
<text x="193.1" y="261.1">S3</text>
<text x="304.3" y="258.6">REG12_D2</text>
<text x="340.4" y="258.6">A2</text>
<text x="340.4" y="263.6">S2</text>
<text x="340.4" y="261.1">S1</text>
<text x="366.9" y="261.2">V1N</text>
<text x="156.5" y="266.2">REG1C_D1</text>
<text x="156.7" y="268.7">REG1E_D1</text>
<text x="193.1" y="268.7">B2</text>
<text x="193.1" y="266.2">B1</text>
<text x="340.4" y="268.7">S6</text>
<text x="340.4" y="266.2">S5</text>
<text x="191.6" y="272.7">T5A</text>
<text x="340.4" y="273.8">S3</text>
<text x="156.9" y="281.4">REG18_D0</text>
<text x="193.1" y="281.4">A1</text>
<text x="204.4" y="281.4">X</text>
<text x="238.8" y="281.4">HB0_MUX</text>
<text x="304.3" y="278.9">REG14_D2</text>
<text x="304.3" y="281.4">REG16_D2</text>
<text x="340.4" y="276.3">S4</text>
<text x="340.4" y="281.4">B2</text>
<text x="340.4" y="278.9">B1</text>
<text x="156.7" y="284">REG1A_D0</text>
<text x="193.1" y="284">A2</text>
<text x="193.1" y="286.5">S1</text>
<text x="219.6" y="286.6">V1N</text>
<text x="338.9" y="285.4">T5A</text>
<text x="193.1" y="289">S2</text>
<text x="193.1" y="291.6">S5</text>
<text x="193.1" y="294.1">S6</text>
<text x="193.1" y="299.2">S3</text>
<text x="304.3" y="294.1">REG10_D1</text>
<text x="304.3" y="296.7">REG12_D1</text>
<text x="340.4" y="294.1">A1</text>
<text x="340.4" y="296.7">A2</text>
<text x="340.4" y="299.2">S1</text>
<text x="351.7" y="294.1">X</text>
<text x="366.9" y="299.3">V1N</text>
<text x="386.1" y="294.1">VB1_MUX</text>
<text x="156.5" y="304.3">REG1C_D0</text>
<text x="193.1" y="301.7">S4</text>
<text x="193.1" y="304.3">B1</text>
<text x="340.4" y="301.7">S2</text>
<text x="340.4" y="304.3">S5</text>
<text x="156.7" y="306.8">REG1E_D0</text>
<text x="191.6" y="310.8">T5A</text>
<text x="193.1" y="306.8">B2</text>
<text x="340.4" y="306.8">S6</text>
<text x="340.4" y="311.9">S3</text>
<text x="304.3" y="317">REG14_D1</text>
<text x="340.4" y="314.4">S4</text>
<text x="340.4" y="317">B1</text>
<text x="304.3" y="319.5">REG16_D1</text>
<text x="338.9" y="323.5">T5A</text>
<text x="340.4" y="319.5">B2</text>
<text x="304.3" y="332.2">REG10_D0</text>
<text x="304.3" y="334.8">REG12_D0</text>
<text x="340.4" y="332.2">A1</text>
<text x="340.4" y="334.8">A2</text>
<text x="351.7" y="332.2">X</text>
<text x="386.1" y="332.2">VB0_MUX</text>
<text x="340.4" y="339.8">S2</text>
<text x="340.4" y="337.3">S1</text>
<text x="366.9" y="337.4">V1N</text>
<text x="340.4" y="344.9">S6</text>
<text x="340.4" y="342.4">S5</text>
<text x="340.4" y="352.5">S4</text>
<text x="340.4" y="350">S3</text>
<text x="304.3" y="355.1">REG14_D0</text>
<text x="304.3" y="357.6">REG16_D0</text>
<text x="340.4" y="357.6">B2</text>
<text x="340.4" y="355.1">B1</text>
<text x="444.6" y="359.1">TITLE:</text>
<text x="508.1" y="359.1">DATE:</text>
<text x="338.9" y="361.6">T5A</text>
<text x="508.1" y="369.2">PAGE:</text>
<text x="444.6" y="375.6">BY:</text>
<text x="452.2" y="375.6">Sean Gonsalves</text>
<text x="490.3" y="375.6">REV:</text>
<text x="497.9" y="375.6">A</text>
</g>
<g font-size="1.2">
<text x="345.5" y="83.6">1</text>
<text x="345.5" y="84.8">0</text>
<text x="350.6" y="88.6">1</text>
<text x="350.6" y="89.9">0</text>
<text x="198.2" y="91.1">1</text>
<text x="198.2" y="92.4">0</text>
<text x="203.3" y="96.3">1</text>
<text x="203.3" y="97.5">0</text>
<text x="345.5" y="106.4">1</text>
<text x="345.5" y="107.7">0</text>
<text x="198.2" y="114">1</text>
<text x="198.2" y="115.3">0</text>
<text x="345.5" y="121.7">1</text>
<text x="345.5" y="122.9">0</text>
<text x="198.2" y="129.2">1</text>
<text x="198.2" y="130.5">0</text>
<text x="350.6" y="126.7">1</text>
<text x="350.6" y="128">0</text>
<text x="203.3" y="134.4">1</text>
<text x="203.3" y="135.6">0</text>
<text x="345.5" y="144.5">1</text>
<text x="345.5" y="145.8">0</text>
<text x="198.2" y="152.1">1</text>
<text x="198.2" y="153.4">0</text>
<text x="198.2" y="167.4">1</text>
<text x="198.2" y="168.6">0</text>
<text x="203.3" y="172.5">1</text>
<text x="203.3" y="173.7">0</text>
<text x="198.2" y="190.2">1</text>
<text x="198.2" y="191.5">0</text>
<text x="198.2" y="205.5">1</text>
<text x="198.2" y="206.7">0</text>
<text x="203.3" y="210.6">1</text>
<text x="203.3" y="211.8">0</text>
<text x="345.5" y="218.2">1</text>
<text x="345.5" y="219.4">0</text>
<text x="350.6" y="223.3">1</text>
<text x="350.6" y="224.5">0</text>
<text x="198.2" y="228.3">1</text>
<text x="198.2" y="229.6">0</text>
<text x="198.2" y="243.6">1</text>
<text x="198.2" y="244.8">0</text>
<text x="345.5" y="241">1</text>
<text x="345.5" y="242.3">0</text>
<text x="203.3" y="248.7">1</text>
<text x="203.3" y="249.9">0</text>
<text x="345.5" y="256.3">1</text>
<text x="345.5" y="257.5">0</text>
<text x="350.6" y="261.4">1</text>
<text x="350.6" y="262.6">0</text>
<text x="198.2" y="266.4">1</text>
<text x="198.2" y="267.7">0</text>
<text x="198.2" y="281.7">1</text>
<text x="345.5" y="279.1">1</text>
<text x="345.5" y="280.4">0</text>
<text x="198.2" y="282.9">0</text>
<text x="203.3" y="286.8">1</text>
<text x="203.3" y="288">0</text>
<text x="345.5" y="294.4">1</text>
<text x="345.5" y="295.6">0</text>
<text x="350.6" y="299.5">1</text>
<text x="198.2" y="304.5">1</text>
<text x="198.2" y="305.8">0</text>
<text x="350.6" y="300.7">0</text>
<text x="345.5" y="317.2">1</text>
<text x="345.5" y="318.5">0</text>
<text x="345.5" y="332.5">1</text>
<text x="345.5" y="333.7">0</text>
<text x="350.6" y="337.6">1</text>
<text x="350.6" y="338.8">0</text>
<text x="345.5" y="355.3">1</text>
<text x="345.5" y="356.6">0</text>
</g>
</svg>
